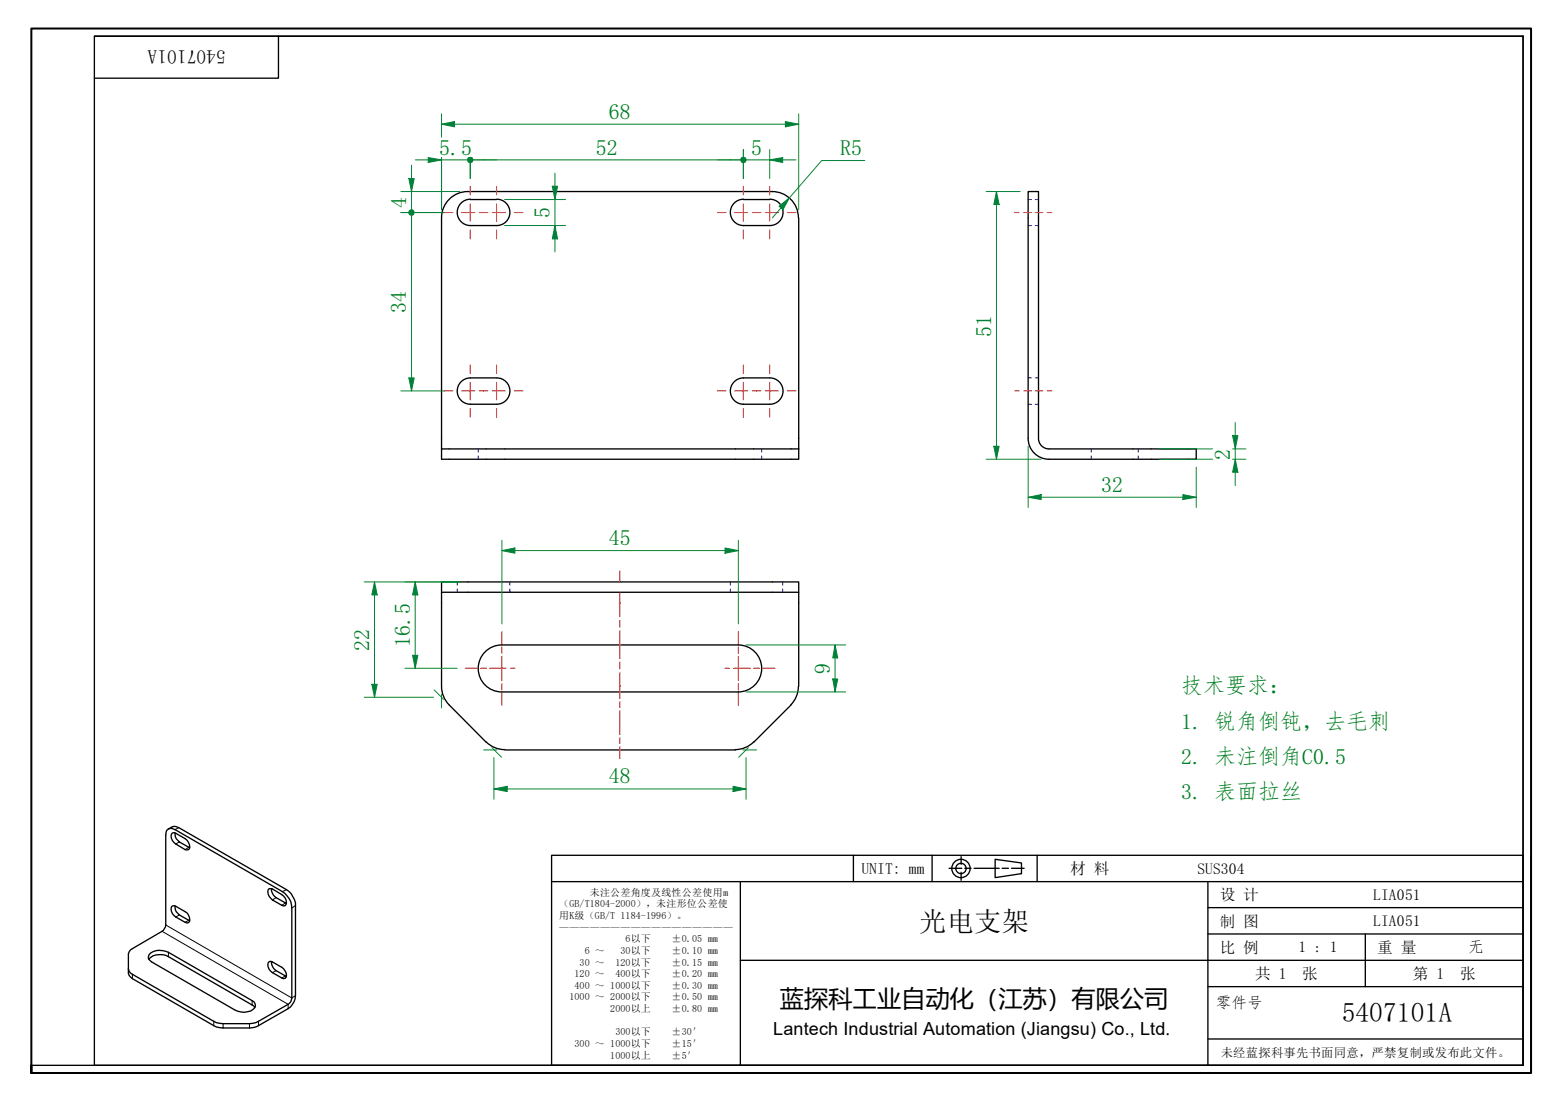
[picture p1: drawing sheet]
<svg xmlns="http://www.w3.org/2000/svg" width="297mm" height="210mm" viewBox="0 0 297 210" stroke-linecap="round" stroke-linejoin="round" font-family="sans-serif">
<g fill="none" stroke="#00f" stroke-width=".19">
<path d="M195.8 38h.6M197.1 38h.6M195.8 43h.6M197.1 43h.6M195.8 72h.6M195.8 77h.6M197.1 72h.6M197.1 77h.6M91.1 85.5v.6M91.1 86.8v.7M145 85.5v.6M145 86.8v.7"/>
<path d="M207.8 85.5v.6M207.8 86.8v.7M216.7 85.5v.6M216.7 86.8v.7M87.1 110.8v.7M87.1 112.2v.6M97.1 110.8v.7M97.1 112.2v.6M139.1 110.8v.7M139.1 112.2v.6M149 110.8v.7M149 112.2v.6"/>
</g>
<g fill="none" stroke="#000" stroke-width=".25">
<path d="M89.1 36.5a5 5 0 0 0-5 5M89.1 36.5h57.9a5 5 0 0 1 5 5M89.5 38h5.1M89.6 37.9a2.51 2.51 0 0 0-2.5 2.6 2.51 2.51 0 0 0 2.5 2.5M94.6 37.9a2.51 2.51 0 0 1 2.5 2.6 2.51 2.51 0 0 1-2.5 2.5M141.5 38h5.1M141.6 37.9a2.51 2.51 0 0 0-2.5 2.6 2.51 2.51 0 0 0 2.5 2.5M146.6 37.9a2.51 2.51 0 0 1 2.5 2.6 2.51 2.51 0 0 1-2.5 2.5h-5.1M84.1 41.5v44M89.5 43h5.1M152.1 41.5v44M89.5 77h5.1"/>
<path d="M89.5 72h5.1M89.6 72a2.51 2.51 0 0 0-2.5 2.5 2.51 2.51 0 0 0 2.5 2.5M94.6 72a2.51 2.51 0 0 1 2.5 2.5 2.51 2.51 0 0 1-2.5 2.5M141.5 72h5.1a2.51 2.51 0 0 1 2.5 2.5 2.51 2.51 0 0 1-2.5 2.5h-5.1M141.6 72a2.51 2.51 0 0 0-2.5 2.5 2.51 2.51 0 0 0 2.5 2.5M84.1 85.5h68v2h-68zM199.7 85.5a2 2 0 0 1-2-2v-47h-1.9v47a4 4 0 0 0 3.9 4M199.8 85.5h28v2h-28M84.1 110.8h68v2h-68zM84.1 112.8v17.9M152.1 112.8v17.9M84.1 130.7l.3 1.7 .8 1.5 7.4 7.5"/>
<path d="M95.5 122.8a4.5 4.5 0 0 0-4.4 4.5 4.5 4.5 0 0 0 4.4 4.5M95.6 122.8h45a4.5 4.5 0 0 1 4.4 4.5 4.5 4.5 0 0 1-4.4 4.5h-45M150.6 134.3l-7.1 7.1M152 130.8l-.3 1.6-.4 1-.7 .9M32.1 157.9a1.51 1.51 0 0 1 1.9-.3l20.5 11.9a4 4 0 0 1 1.8 3v17.1a3 3 0 0 1-1.4 2.5l-6.2 3.5-1.2 .2h-5l-1.3-.2-16-9.2-.6-.6-.2-.4v-3.7l.4-.8 6.1-3.5 .6-.8 .1-17.6a1.08 1.08 0 0 1 .5-1.1 1.08 1.08 0 0 1 1.2 .1l20.5 11.8a3.9 3.9 0 0 1 1.8 3.1v17.2a1.4 1.4 0 0 1-.7 1.2l-6.2 3.5-1.2 .2h-5l-1.3-.2-16-9.2-.4-.3-.4-.7M32.8 158.7l.3-.1a5 5 0 0 1 2.8 1.8 .9 .9 0 0 1-.3 1.5 5.6 5.6 0 0 1-2.8-1.8 1.14 1.14 0 0 1 0-1.4zM33.3 158.7a1.71 1.71 0 0 0 .9 1.7l1.9 1.1M92.6 141.3l.9 .7 1 .5 1.6 .3M96.1 142.8h43.9M143.5 141.3l-1.4 1-1 .4-1.1 .1M32.6 172.8l.5-.3a5.8 5.8 0 0 1 2.8 1.8 1.14 1.14 0 0 1 0 1.4l-.3 .1a5.6 5.6 0 0 1-2.8-1.8l-.2-.4zM33.3 172.6a1.71 1.71 0 0 0 .9 1.7l1.9 1.1"/>
<path d="M51.2 169.3h.7l1.8 1.1a1.47 1.47 0 0 1 .6 2.1l-.3 .1a5 5 0 0 1-2.8-1.9 1.14 1.14 0 0 1 0-1.4zM51.7 169.3a1.98 1.98 0 0 0 .9 1.7l1.9 1.1M28.3 182.7a2.99 2.99 0 0 1 3.8-.5l15.9 9.2 .5 .5M28.4 181.8a3.1 3.1 0 0 1 3.7-.4l15.9 9.2a.94 .94 0 0 1 .2 1.6 3.2 3.2 0 0 1-3.4 .2l-15.9-9.2a.91 .91 0 0 1-.5-1.4zM51.2 183.2l.4-.1a5 5 0 0 1 2.7 1.8 1.06 1.06 0 0 1 0 1.4l-.3 .1a5.8 5.8 0 0 1-2.8-1.8 1.14 1.14 0 0 1 0-1.4zM51.7 183.2a1.98 1.98 0 0 0 .9 1.7l1.9 1.1"/>
</g>
<g fill="none" stroke="#000" stroke-width=".19">
<path d="M34 157.6l-.7 .4M30.9 177.4l24 13.9v.8M31.6 176.2l24 13.9 .7-.5M34.2 160.4l-.7 .4M34.2 174.3l-.7 .4M35.9 161.4l-.7 .4M35.9 175.3l-.7 .4M52.6 171l-.7 .4M54.4 172l-.7 .4M54.5 169.5l-.7 .3M56.3 172.5l-.7 .4M25.2 185.6v.8"/>
<path d="M32.1 181.4v.8M40.7 194.5v.9M42.5 195v.8M47.5 195v.8M48 190.6v.8M49.2 194.5v.9M52.6 184.9l-.7 .4M54.4 185.9l-.7 .4"/>
</g>
<path d="M6 204.4v-1.5v1.5M6 202.9v-197.5h285.5v199h-285.5" fill="none" stroke="#000" stroke-width=".38"/>
<path d="M18 6.9h272v196h-272zM18 6.9h272M53 6.9v8h-35M290 6.9v196h-284" fill="none" stroke="#000" stroke-width=".25"/>
<g fill="none" stroke="#000" stroke-width=".25">
<path d="M105 162.9h185v40h-185zM105 167.9h185M141 167.9v35M162.5 162.9v5M177.5 162.9v5M180.7 165.4h2.4M183 163.2v1.4M183 166.2v1.5M183.7 165.4h1.2M185.5 165.4h4.7M189.5 163.7l5 .7v2l-5 .8zM190.8 165.4h1.2"/>
<path d="M192.6 165.4h2.4M197.5 162.9v5M230 167.9v35M230 177.9h60M230 172.9h60M260 177.9v10M291.5 162.9v41.5h-186.5M141 182.9h149M230 197.9h60M230 187.9h60"/>
<circle cx="183" cy="165.4" r="1.75"/>
<circle cx="183" cy="165.4" r=".98"/>
</g>
<g fill="none" stroke="#f00" stroke-width=".19">
<path d="M89.5 35.5v1.6M89.5 38.8v3.3M94.6 35.5v1.6M94.6 38.8v3.3M141.5 35.5v1.6M141.5 38.8v3.3M146.6 35.5v1.6M146.6 38.8v3.3M84.6 40.5h1.6M87.9 40.5h2.5M89.5 43.8v1.7M91.2 40.5h1.7"/>
<path d="M93.7 40.5h2.5M94.6 43.8v1.7M97.9 40.5h1.7M136.6 40.5h1.6M139.9 40.5h2.5M141.5 43.8v1.7M143.3 40.5h1.6M145.7 40.5h2.5M146.6 43.8v1.7M149.9 40.5h1.7M84.6 74.5h1.6M87.9 74.5h2.5"/>
<path d="M89.5 69.5v1.7M89.5 72.8v3.4M89.5 77.8v1.7M91.2 74.5h1.7M93.7 74.5h2.5M94.6 69.5v1.7M94.6 72.8v3.4M94.6 77.8v1.7M97.9 74.5h1.7M136.6 74.5h1.6M139.9 74.5h2.5M141.5 69.5v1.7"/>
<path d="M141.5 72.8v3.4M141.5 77.8v1.7M143.3 74.5h1.6M145.7 74.5h2.5M146.6 69.5v1.7M146.6 72.8v3.4M146.6 77.8v1.7M149.9 74.5h1.7M88.6 127.3h2.3M91.5 127.3h1.1M93.2 127.3h3.2M95.6 120.3v2.4"/>
<path d="M95.6 123.2v1.2M95.6 125v4.6M95.6 130.2v1.2M95.6 132v2.3M97.2 127.3h.8M138 127.3h.9M139.7 127.3h3.2M140.6 120.3v2.4M140.6 123.2v1.2M140.6 125v4.6M140.6 130.2v1.2M140.6 132v2.3"/>
<path d="M143.5 127.3h1.2M145.2 127.3h2.4"/>
</g>
<path d="M193.2 40.5h.9M194.9 40.5h1.5M197.1 40.5h1.5M199.4 40.5h.9M193.2 74.5h.9M194.9 74.5h1.5M197.1 74.5h1.5M199.4 74.5h.9" fill="none" stroke="#f00" stroke-width=".19"/>
<path d="M81.5 30.5h2.6" fill="none" stroke="#00803f" stroke-width=".19"/>
<path d="M81.5 30l2.6 .5-2.6 .5z" fill="#00803f"/>
<path d="M81.5 30l2.6 .5-2.6 .5zM90.2 30.5h1.9" fill="none" stroke="#00803f" stroke-width=".19"/>
<circle cx="89.6" cy="30.5" r=".62" fill="#00803f"/>
<path d="M79.1 30.5h2.4M84.1 30.5h5.4M84.1 30v10M89.5 30v4M90.2 30.5h4.4" fill="none" stroke="#00803f" stroke-width=".19"/>
<circle cx="89.6" cy="30.5" r=".62" fill="#00803f"/>
<path d="M139.1 30.5h1.9" fill="none" stroke="#00803f" stroke-width=".19"/>
<circle cx="141.6" cy="30.5" r=".62" fill="#00803f"/>
<path d="M89.5 30v4M92.1 30.5h48.9M141.5 28.5v5.5" fill="none" stroke="#00803f" stroke-width=".19"/>
<circle cx="141.6" cy="30.5" r=".62" fill="#00803f"/>
<path d="M146.6 30.5h2.4" fill="none" stroke="#00803f" stroke-width=".19"/>
<path d="M146.6 30.5l2.4-.5v1z" fill="#00803f"/>
<path d="M84.1 23.7h2.5M136.6 30.5h2.5M141.5 30.5h5.1M141.5 28.5v5.5M146.6 30.5l2.4-.5v1zM146.6 28.5v5.5M149 30.5h2.6" fill="none" stroke="#00803f" stroke-width=".19"/>
<path d="M84.1 23.7l2.5-.6v1.1z" fill="#00803f"/>
<path d="M84.1 23.7l2.5-.6v1.1zM149.5 23.7h2.6" fill="none" stroke="#00803f" stroke-width=".19"/>
<path d="M149.5 23.1l2.6 .6-2.6 .5z" fill="#00803f"/>
<path d="M84.1 21.7v4.4M84.1 30v10M86.6 23.7h62.9M149.5 23.1l2.6 .6-2.6 .5zM152.1 21.7v18.3M78.4 72v2.5" fill="none" stroke="#00803f" stroke-width=".19"/>
<path d="M77.9 72h1l-.5 2.5z" fill="#00803f"/>
<path d="M78.4 41.1v1.9M77.9 72h1l-.5 2.5z" fill="none" stroke="#00803f" stroke-width=".19"/>
<circle cx="78.4" cy="40.5" r=".63" fill="#00803f"/>
<path d="M76.3 40.5h8.3M78.4 41.1v30.9M76.3 74.5h8.3" fill="none" stroke="#00803f" stroke-width=".19"/>
<circle cx="78.4" cy="40.5" r=".63" fill="#00803f"/>
<path d="M78.4 34v2.5" fill="none" stroke="#00803f" stroke-width=".19"/>
<path d="M77.9 34h1l-.5 2.5z" fill="#00803f"/>
<path d="M76.3 36.5h11.3M77.9 34h1l-.5 2.5zM78.4 31.5v2.5M78.4 36.5v4M105.7 35.5v2.5M76.3 40.5h8.3M78.4 43v2.5" fill="none" stroke="#00803f" stroke-width=".19"/>
<path d="M105.2 35.5h1l-.5 2.5z" fill="#00803f"/>
<path d="M105.2 35.5h1l-.5 2.5zM105.7 43v2.5" fill="none" stroke="#00803f" stroke-width=".19"/>
<path d="M105.7 43l.5 2.5h-1z" fill="#00803f"/>
<path d="M96.1 38h11.6M105.7 33v2.5M105.7 38v5M189.7 36.5v2.5M96.1 43h11.6M105.7 43l.5 2.5h-1zM105.7 45.5v2.5" fill="none" stroke="#00803f" stroke-width=".19"/>
<path d="M189.7 36.5l.5 2.5h-1z" fill="#00803f"/>
<path d="M189.7 36.5l.5 2.5h-1zM189.7 85v2.5" fill="none" stroke="#00803f" stroke-width=".19"/>
<path d="M189.2 85h1l-.5 2.5z" fill="#00803f"/>
<path d="M187.8 36.5h6.4M189.7 39v46M187.8 87.5h10.4M189.2 85h1l-.5 2.5zM195.8 94.7h2.4" fill="none" stroke="#00803f" stroke-width=".19"/>
<path d="M195.8 94.7l2.4-.5v1z" fill="#00803f"/>
<path d="M195.8 94.7l2.4-.5v1zM225.2 94.7h2.6" fill="none" stroke="#00803f" stroke-width=".19"/>
<path d="M225.2 94.2l2.6 .5-2.6 .5z" fill="#00803f"/>
<path d="M195.8 85v11.7M198.2 94.7h27M225.2 94.2l2.6 .5-2.6 .5zM227.8 89v7.7M235.2 83v2.5" fill="none" stroke="#00803f" stroke-width=".19"/>
<path d="M234.7 83h1l-.5 2.5z" fill="#00803f"/>
<path d="M234.7 83h1l-.5 2.5zM235.2 87.5v2.5" fill="none" stroke="#00803f" stroke-width=".19"/>
<path d="M235.2 87.5l.5 2.5h-1z" fill="#00803f"/>
<path d="M220.7 87.5h10.2M220.7 85.5h10.2M234.7 87.5h2.5M234.7 85.5h2.5M235.2 87.5l.5 2.5h-1zM235.2 80.5v2.5M235.2 85.5v2M235.2 90v2.5M94 150.3h2.6" fill="none" stroke="#00803f" stroke-width=".19"/>
<path d="M94 150.3l2.6-.5v1z" fill="#00803f"/>
<path d="M94 150.3l2.6-.5v1zM139.6 150.3h2.4" fill="none" stroke="#00803f" stroke-width=".19"/>
<path d="M139.6 149.8l2.4 .5-2.4 .5z" fill="#00803f"/>
<path d="M71.3 130.3v2.5M92.1 142.8h2.5M93.7 142.4l1.8 1.8M94 144.3v7.9M96.6 150.3h43M139.6 149.8l2.4 .5-2.4 .5zM141.5 142.8h2.6M142 144.3v7.9M142.5 142.4l-1.8 1.8" fill="none" stroke="#00803f" stroke-width=".19"/>
<path d="M70.8 130.3h1l-.5 2.5z" fill="#00803f"/>
<path d="M71.3 110.8v2.5M70.8 130.3h1l-.5 2.5z" fill="none" stroke="#00803f" stroke-width=".19"/>
<path d="M71.3 110.8l.5 2.5h-1z" fill="#00803f"/>
<path d="M69.3 110.8h18.3M71.3 110.8l.5 2.5h-1zM71.3 113.3v17M95.6 104.9h2.4M69.3 132.8h13.2M82.7 131.4l1.8 1.8M84.1 132.2v2.6" fill="none" stroke="#00803f" stroke-width=".19"/>
<path d="M95.6 104.9l2.4-.5v1z" fill="#00803f"/>
<path d="M95.6 104.9l2.4-.5v1zM138 104.9h2.6" fill="none" stroke="#00803f" stroke-width=".19"/>
<path d="M138 104.4l2.6 .5-2.6 .5z" fill="#00803f"/>
<path d="M95.6 102.9v15.9M98 104.9h40M138 104.4l2.6 .5-2.6 .5zM140.6 102.9v15.9M159 122.8v2.5" fill="none" stroke="#00803f" stroke-width=".19"/>
<path d="M159 122.8l.5 2.5h-.9z" fill="#00803f"/>
<path d="M159 122.8l.5 2.5h-.9zM159 129.3v2.5" fill="none" stroke="#00803f" stroke-width=".19"/>
<path d="M158.6 129.3h.9l-.5 2.5z" fill="#00803f"/>
<path d="M150.3 37.7l-1.6 1.9M142 122.8h19M142 131.8h19M158.6 129.3h.9l-.5 2.5zM159 125.3v4" fill="none" stroke="#00803f" stroke-width=".19"/>
<path d="M148.3 39.3l2-1.6-1.2 2.2z" fill="#00803f"/>
<path d="M148.3 39.3l2-1.6-1.2 2.2zM148.7 39.6l-1.6 1.9M164.7 30.6h-8.2l-6.2 7.1M79.1 124.8v2.5" fill="none" stroke="#00803f" stroke-width=".19"/>
<path d="M78.5 124.8h1.1l-.5 2.5z" fill="#00803f"/>
<path d="M79.1 110.8v2.5M78.5 124.8h1.1l-.5 2.5z" fill="none" stroke="#00803f" stroke-width=".19"/>
<path d="M79.1 110.8l.5 2.5h-1.1z" fill="#00803f"/>
<path d="M77.1 110.8h10.5M79.1 110.8l.5 2.5h-1.1zM79.1 113.3v11.5M77.1 127.3h10" fill="none" stroke="#00803f" stroke-width=".19"/>
<path d="M118 108.7v2.1M118 112.8v4.6M118 118.1v1.4M118 120.1v5.3M118 126.1v1.3M118 128.1v5M118 133.6v1.2M118 135.4v4.5M118 140.5v1.1M118 142.2v2.3" fill="none" stroke="#f00" stroke-width=".19"/>
<g font-size="5.2">
<text x="175" y="177.3">光电支架</text>
<text x="255.5" y="194.7">5407101A</text>
</g>
<text font-size="4.6" x="148.5" y="191.9">蓝探科工业自动化（江苏）有限公司</text>
<g font-size="4.2" fill="#008000">
<text x="116" y="22.6">68</text>
<text x="83.6" y="29.4">5.5</text>
<text x="113.5" y="29.4">52</text>
<text x="143" y="29.4">5</text>
<text x="160" y="29.6">R5</text>
<text x="77.3" y="39.5" transform="rotate(-90 77.3 39.5)">4</text>
<text x="104.6" y="41.5" transform="rotate(-90 104.6 41.5)">5</text>
<text x="77.3" y="59.6" transform="rotate(-90 77.3 59.6)">34</text>
<text x="188.7" y="64.1" transform="rotate(-90 188.7 64.1)">51</text>
<text x="234.2" y="87.5" transform="rotate(-90 234.2 87.5)">2</text>
<text x="209.7" y="93.6">32</text>
<text x="116" y="103.9">45</text>
<text x="70.3" y="123.9" transform="rotate(-90 70.3 123.9)">22</text>
<text x="78" y="123.3" transform="rotate(-90 78 123.3)">16.5</text>
<text x="158" y="128.4" transform="rotate(-90 158 128.4)">9</text>
<text x="224.9" y="132.1">技术要求：</text>
<text x="224.9" y="138.8">1. 锐角倒钝，去毛刺</text>
<text x="116" y="149.2">48</text>
<text x="224.9" y="145.5">2. 未注倒角C0.5</text>
<text x="224.9" y="152.2">3. 表面拉丝</text>
</g>
<text font-size="3.7" x="43" y="9.6" transform="rotate(180 43 9.6)">5407101A</text>
<text font-size="3.4" x="147.2" y="197.1">Lantech Industrial Automation (Jiangsu) Co., Ltd.</text>
<g font-size="3">
<text x="164" y="166.4">UNIT: mm</text>
<text x="203.8" y="166.5">材 料</text>
<text x="228" y="166.4">SUS304</text>
<text x="232.3" y="171.5">设 计</text>
<text x="261.5" y="171.4">LIA051</text>
<text x="232.3" y="176.5">制 图</text>
<text x="261.5" y="176.4">LIA051</text>
<text x="232.3" y="181.5">比 例</text>
<text x="247.3" y="181.4">1 : 1</text>
<text x="262.3" y="181.5">重 量</text>
<text x="279.5" y="181.4">无</text>
<text x="231.5" y="191.9">零件号</text>
<text x="239" y="186.5">共 1</text>
<text x="248" y="186.5">张</text>
<text x="269" y="186.5">第 1</text>
<text x="278" y="186.5">张</text>
</g>
<text font-size="2.3" x="232.5" y="201.3">未经蓝探科事先书面同意，严禁复制或发布此文件。</text>
<g font-size="1.9">
<text x="106.5" y="172.8">（GB/T1804-2000），未注形位公差使</text>
<text x="112.3" y="170.6">未注公差角度及线性公差使用m</text>
<text x="106.5" y="175">用K级（GB/T 1184-1996）。</text>
<text x="106.5" y="177.3">—————————————————</text>
<text x="119.1" y="179.5">6以下</text>
<text x="127.9" y="179.5">±0.05 mm</text>
<text x="110.4" y="183.9">30 ～</text>
<text x="111.4" y="181.7">6 ～</text>
<text x="117.2" y="183.9">120以下</text>
<text x="118.2" y="181.7">30以下</text>
<text x="127.9" y="181.7">±0.10 mm</text>
<text x="127.9" y="183.9">±0.15 mm</text>
<text x="108.5" y="190.5">1000 ～ 2000以下</text>
<text x="109.4" y="186.1">120 ～</text>
<text x="109.4" y="188.3">400 ～ 1000以下</text>
<text x="117.2" y="186.1">400以下</text>
<text x="127.9" y="186.1">±0.20 mm</text>
<text x="127.9" y="188.3">±0.30 mm</text>
<text x="127.9" y="190.5">±0.50 mm</text>
<text x="116.2" y="192.8">2000以上</text>
<text x="117.2" y="197.2">300以下</text>
<text x="127.9" y="192.8">±0.80 mm</text>
<text x="127.9" y="197.2">±30′</text>
<text x="109.4" y="199.4">300 ～ 1000以下</text>
<text x="116.2" y="201.6">1000以上</text>
<text x="127.9" y="199.4">±15′</text>
<text x="127.9" y="201.6">±5′</text>
</g>
</svg>
